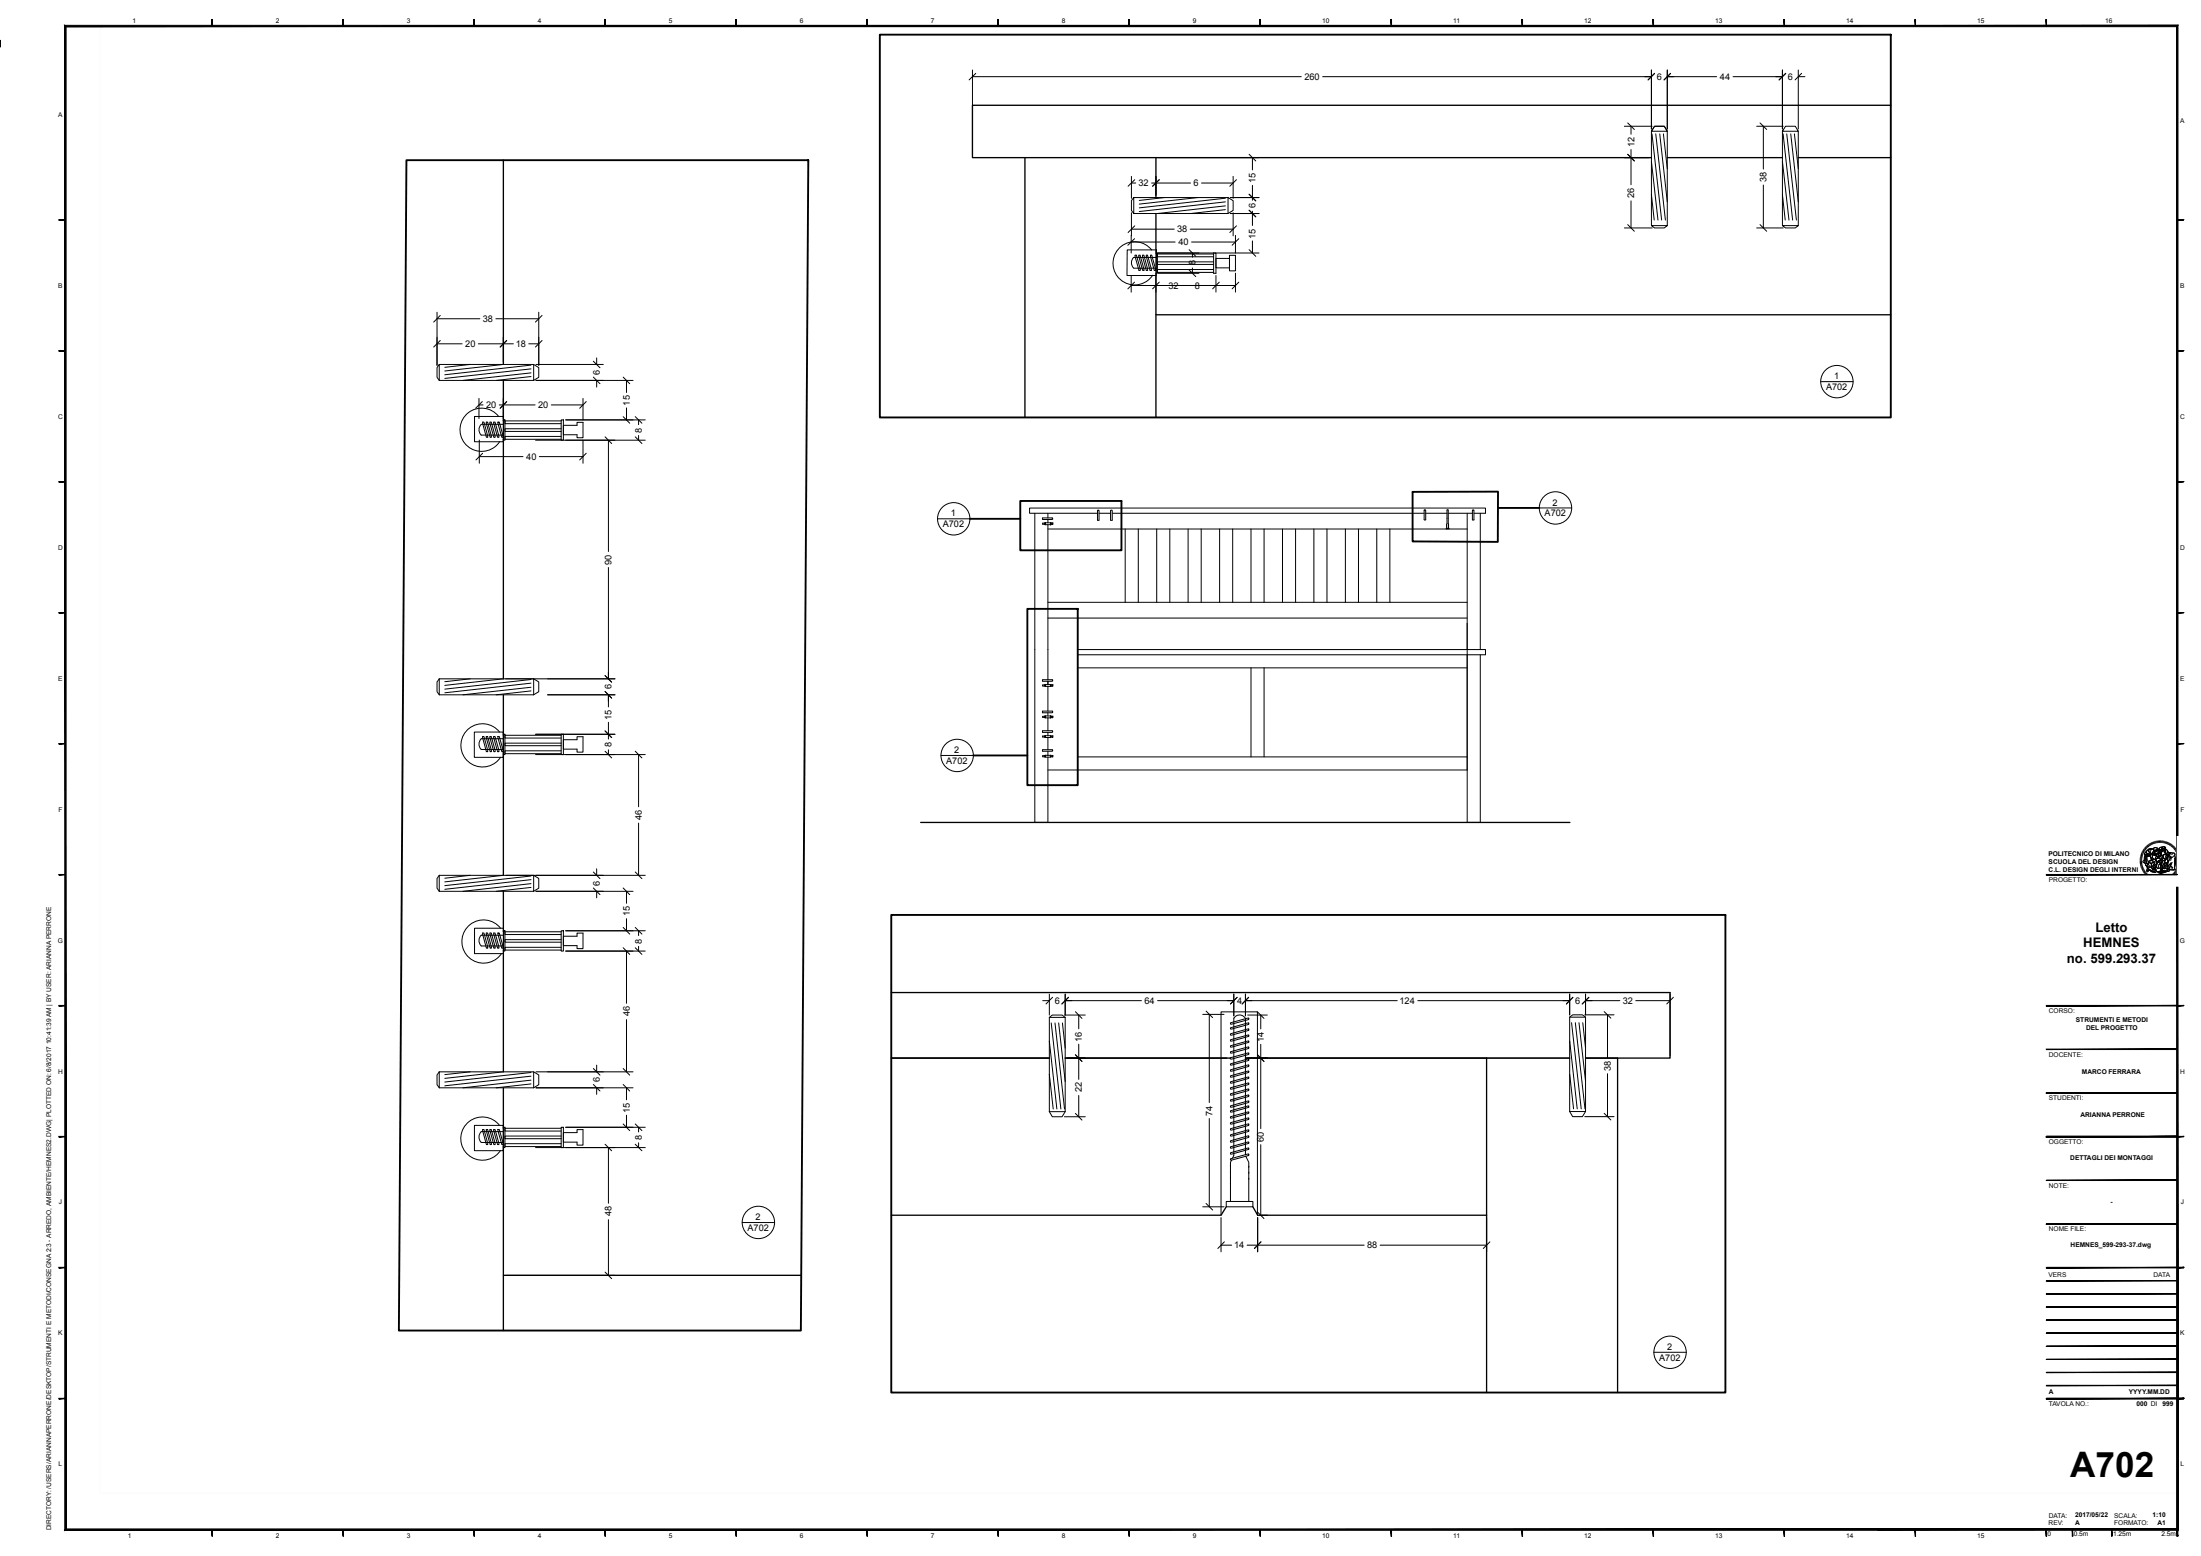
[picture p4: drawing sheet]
<svg xmlns="http://www.w3.org/2000/svg" width="840mm" height="594mm" viewBox="0 0 840 594" stroke-linecap="round" stroke-linejoin="round" font-family="sans-serif">
<g fill="none" stroke="#000" stroke-width=".38">
<path d="M371.1 26.7v32.6M371.1 29.3h125.5M372.4 28l-2.5 2.5M504.8 29.3h125.5M630.3 26.7v22.6M631.5 28l-2.5 2.5M636.3 26.7v22.6M636.3 29.3h18.9M637.6 28l-2.5 2.5M661.4 29.3h18.9M680.3 26.7v22.6M681.5 28l-2.5 2.5"/>
<path d="M686.3 26.7v22.6M686.3 29.3h2.5M687.6 28l-2.5 2.5M476.7 58.9l2.6 2.5M619.9 48.2h10.7M621.2 46.9l2.5 2.5M621.2 58.9l2.5 2.5M622.5 48.2v3M622.5 57.1v13.4M630.3 49.9l.1 .2M630.5 51.1l3.7 32.9M631.9 51.1l3.7 32.9"/>
<path d="M633.4 51.1l2.9 26M634.8 51.1l1.5 13.3M670.4 48.2h10.2M671.7 46.9l2.5 2.5M673 48.2v16.3M680.3 50.1h6l-1.1-1.9h-3.8l-1.1 1.9v36h6l-1.1 .9h-3.8l-1.1-.9M680.3 49.9l.1 .2M680.5 51.1l3.6 32.9M681.9 51.1l3.7 32.9M683.4 51.1l2.9 26M684.8 51.1l1.5 13.3M686.3 50.1v36"/>
<path d="M431.8 67.3v8.4M431.8 69.9h1.7M432.7 75.4l-.9 1.2v3.7l.9 1.2v-6.1h36l1.9 1.2v3.7l-1.9 1.2h-36M433.1 68.6l-2.6 2.5M439.5 69.9h14.9M441.2 67.3v7.3M442 60.2h38.5M442.4 68.6l-2.5 2.5M444.5 75.4l-9.7 1.1M457.2 75.4l-22.4 2.5M458.6 69.9h12M467.7 75.7l-32.9 3.7"/>
<path d="M467.7 77.1l-32.9 3.7M467.7 78.6l-26 2.9M468.7 75.4v6.1M468.7 75.5h.1M469.6 75.4h10.9M470.6 67.3v8.4M471.9 68.6l-2.6 2.5M476.7 74.1l2.6 2.6M478 60.2v4.7M478 70.8v5.6M619.9 60.2h9.5M622.5 76.7v10.3"/>
<path d="M630.3 74.3l1 9.7M630.3 61.7l2.5 22.3M673 70.6v16.4M680.3 74.3l1 9.7M680.3 61.7l2.5 22.3M430.2 95.4h11.2l-.1 9.8h-11.2zM431.7 89.9v6.7M431.7 92.4h16.8M431.8 81.2v8.8M431.8 87.5h16.3M433 91.1l-2.6 2.5M433.1 86.2l-2.6 2.6"/>
<path d="M433.2 97.4h.5l1.5 5.8h-.5zM434.6 97.4h.5l1.5 5.8h-.5zM436 97.4h.5l1.5 5.8h-.5zM437.5 97.4h.4l1.5 5.8h-.5zM439.1 97.4h.4l1.5 5.8h-.5zM439.5 95.4a8.3 8.3 0 0 0-12.2-.8 8.3 8.3 0 0 0 .5 12.3 8.3 8.3 0 0 0 12.1-1.8M441.2 96.6h.5v7.7h-.5zM441.2 98.3h-8.5a2.84 2.84 0 0 0 0 4.1h8.5M442 96.6h38.5M453.8 95.3l2.6 2.6M454.2 87.5h16.4M454.7 92.4h16.8"/>
<path d="M455.1 96.6v1.6M463.2 96.6h.9v7.7h-.9zM463.2 100h-21.5v.9h21.5M463.2 97h-21.5v1h21.5M467.7 80l-13.3 1.5M469.2 97.5h2.3v5.9h-2.3zM469.2 98.7h-5.1v3.6h5.1M469.6 81.5h10.9M470.6 81.2v8.8M471.5 89.9v6.7M471.9 86.2l-2.6 2.6M472.8 91.1l-2.6 2.5"/>
<path d="M476.7 80.2l2.6 2.6M476.7 95.3l2.6 2.6M478 80.6v5.5M478 92v4.6M619.9 87h10.7M621.2 85.7l2.5 2.6M630.3 86.1l1.1 .9h3.8l1.1-.9h-6v-36l1.1-1.9h3.8l1.1 1.9h-6l1.1-1.9h3.8l1.1 1.9v36M670.4 87h10.2M671.7 85.7l2.5 2.6M166.8 119.2v20.3M205.6 119.2v20.3M431.7 105.2v6.3"/>
<path d="M431.7 109h39.8M433 107.7l-2.6 2.6M441.2 105.2v6.3M442 104.3h15.6M442.4 107.7l-2.5 2.6M453.8 103.1l2.6 2.5M455.1 102.3v2M463.2 102.9h-21.5v1.1h21.5M464.1 105.2v6.3M465.3 107.7l-2.5 2.6M471.5 104.3v7.2M472.8 107.7l-2.6 2.6"/>
<path d="M166.8 131.3h9.6M166.8 121.7h16.3M167.6 139.1l-.8 1.2v3.7l.8 1.2M167.6 139.1h36.1l1.9 1.2v3.7l-1.9 1.2M167.6 139.1v6.1M168 130l-2.5 2.5M168 120.4l-2.5 2.6M179.5 139.1l-9.7 1.1M182.5 131.3h13.4M189.2 121.7h16.4M192.1 139.1l-22.3 2.5M192.1 128.7v9.6"/>
<path d="M193.4 130l-2.5 2.5M201.8 131.3h3.8M202.6 139.4l-32.8 3.7M203.7 139.1v6.1M204.6 139.1h25.7M206.9 130l-2.6 2.5M206.9 120.4l-2.6 2.6M226.4 137.9l2.6 2.5M227.7 136.6v2.5M167.6 145.2h36.1M181.1 159h11v9.6h-11zM182.8 152.1v7.7"/>
<path d="M182.8 154.6h1.6M184.1 153.3l-2.6 2.6M190.3 159a8.3 8.3 0 0 0-12.2-.9 8.3 8.3 0 0 0 .4 12.3 8.3 8.3 0 0 0 12.2-1.8M190.5 154.6h13.7M192.1 152.1v7.7M193.4 153.3l-2.5 2.6M202.6 140.8l-32.8 3.7M202.6 142.3l-25.9 2.9M202.6 143.7l-13.2 1.5M204.6 145.2h37M210.4 154.6h12.1M222.5 152.1v8.2"/>
<path d="M223.7 153.3l-2.5 2.6M226.4 144l2.6 2.5M227.7 145.2v2.6M237.8 159.1l2.5 2.5M237.8 144l2.5 2.5M239.1 145.2v4.6M239.1 155.7v4.6M242.4 159.1l2.6 2.5M694.9 145.7h12.3M182.9 168v8.8M182.9 174.3h16.7M184.2 161.1h.5l1.4 5.8h-.5z"/>
<path d="M184.2 173l-2.5 2.6M185.6 161.1h.5l1.4 5.8h-.4zM187 161.1h.5l1.5 5.8h-.5zM188.4 161.1h.5l1.5 5.8h-.5zM190 161.1h.5l1.5 5.8h-.5zM191.9 165.9l-.1 .2M192.1 160.3h.6v7.7h-.6zM192.1 162h-8.4a2.84 2.84 0 0 0 0 4.1h8.4M204.4 168h41.9M205.8 174.3h16.7M214.2 160.3h.8v7.7h-.8zM214.2 160.7h-21.5v1h21.5"/>
<path d="M214.2 163.7h-21.5v1h21.5M214.2 166.6h-21.5v1.1h21.5M215 162.4h5.2v-1.2h2.3v5.9h-2.3v-1.1h-5.2zM215.9 160.3h30.4M222.5 168v8.8M223.7 173l-2.5 2.6M230.9 166.8l2.5 2.5M232.2 168v42.5M242.4 166.8l2.6 2.5M243.7 160.3v1.8M243.7 166.3v1.7M357.8 198.1h12.4"/>
<path d="M394.9 195.9v118.1h5v-25M397.9 197.7h3.6l.2 .5-3.8 .1zM398.8 199.5l.1 .8zM399.9 195.9v1.8M399.9 198.3v1.3M401 199.5l.1 .2 .7-.1v.6l-.7-.1-.1 .2zM401 199.6l-3.1 .1 .1 .4M401.1 199.5v.8M401.5 197.7h.1M418.8 195.9h-25.9v-1.9h174v1.9h-4.4M418.8 194.9h.1M419 194.8l.4 .1v3.7h-.6z"/>
<path d="M419.4 195.9h4.4M423.8 194.9h.1M424 194.8l.5 .1-.2 3.7h-.5zM424.5 195.9h119M543.5 194.8h.1M543.6 194.6l.5 .2-.1 3.7-.5-.1zM544.1 195.9h8.1M552.2 194.7l-.1 7M552.3 194.7h.3M552.7 194.7v5.2l.3 2h-1.1v-.2h.9M552.7 195.9h9.2M559.9 195.9v118.1h5v-64"/>
<path d="M561.9 194.8h.1M562.1 194.7l.4 .1-.1 3.7-.5-.1zM564.9 195.9v52.1M587.5 193.9h12.3M232.2 216.6v42.5M397.9 200.1l3.1 .2M399.9 200.3v59.2M399.9 202h160M429.4 202v27.9M434.4 202v27.9M441.5 202v27.9M446.4 202v27.9"/>
<path d="M453.4 202v27.9M458.4 202v27.9M465.5 202v27.9M470.5 202v27.9M477.4 202v27.9M482.4 202v27.9M489.5 202v27.9M494.5 202v27.9M501.4 202v27.9M506.4 202v27.9M513.5 202v27.9M518.5 202v27.9"/>
<path d="M525.4 202v27.9M530.4 202v27.9M551.9 201.9v.1M552.1 200.3h.1M552.1 200.5h.1M552.1 200.7v.1M552.1 200.9v.1M552.8 200.3h.1M552.8 200.5v.1M552.8 200.8h.1M553 201.9v.1M399.9 235.9h160"/>
<path d="M399.9 229.9h160M167.6 259.1l-.8 1.2v3.8l.8 1.1M167.6 259.1h36.1l1.9 1.2v3.8l-1.9 1.1M167.6 259.1v6.1M179.5 259.1l-9.7 1.1M192.1 259.1l-22.3 2.5M193 259.1h41.7M202.6 259.4l-32.8 3.7M203.7 259.1v6.1M203.7 259.3h.1M230.9 257.9l2.5 2.5M397.8 259.6l3.7-.1 .2 .4-3.8 .2z"/>
<path d="M401.5 259.5h.1M411.3 248h155.6v2h-155.4M411.5 255h148.4M477.4 255v33.9M482.4 255v33.9M167.6 265.2h36.1M181 279.5h11.1v9.6h-11.1zM190.6 279.5a8.3 8.3 0 0 0-12.2-.9 8.3 8.3 0 0 0 .5 12.3 8.3 8.3 0 0 0 12.1-1.8M202.6 260.8l-32.8 3.7M202.6 262.4l-25.9 2.8M202.6 263.8l-13.2 1.4M209 265.2h25.7"/>
<path d="M230.9 279l2.5 2.6M230.9 264l2.5 2.5M232.2 265.2v4.7M232.2 275.7v6.4M397.9 279h3.6l.2 .5-3.8 .1zM397.9 271.5h3.6l.2 .5-3.8 .1zM398 261.5l-.1 .4 3.1 .1M398.8 273.3l.1 .8zM398.8 261.3l.1 .8zM398.9 273.9l2.1 .1M399.9 260.1v1.2M399.9 262v9.5"/>
<path d="M399.9 272.1v1.2M399.9 274v5M399.9 279.6v1.3M401 273.3l.1 .2 .7-.1v.6l-.7-.1-.1 .2zM401 273.3l-3.1 .2 .1 .3 .8 .1M401 261.3l.1 .2 .7-.1v.6l-.7-.1-.1 .2zM401 261.3l-3.1 .2M401.1 273.3v.8M401.1 261.3v.8M401.5 279h.1M401.5 271.5h.1M184.2 281.2h.5l1.4 5.8h-.5z"/>
<path d="M185.6 281.2h.5l1.4 5.8h-.4zM187 281.2h.5l1.5 5.8h-.5zM188.4 281.2h.5l1.5 5.8h-.5zM190 281.2h.5l1.5 5.8h-.5zM192.1 280.3h.6v7.8h-.6zM192.1 282h-8.4a2.84 2.84 0 0 0 0 4.1h8.4M204.4 288.1h41.9M204.4 280.3h30.3M214.2 280.3h.8v7.8h-.8zM214.2 280.7h-21.5v1h21.5M214.2 283.7h-21.5v1h21.5M214.2 286.6h-21.5v1.1h21.5"/>
<path d="M215 282.4h5.2v-1.2h2.3v5.9h-2.3v-1.1h-5.2zM230.9 286.8l2.5 2.5M232.2 286.2v1.9M242.4 286.8l2.6 2.5M243.7 288.1v19.9M359.1 288.4h12.4M397.9 286.2h3.6l.2 .5-3.8 .1zM398.8 288.5h-.8l-.1 .4 3.1 .1M398.8 280.8l.1 .8zM398.9 288.3l-.1 .8 .1-.7h2.1M398.9 281.5h2.1M398.9 288.3v.1"/>
<path d="M399.9 281.5v4.7M399.9 286.8v1.6M399.9 293.9h160M401 288.3l.1 .2 .7-.1v.6l-.7-.1-.1 .2zM401 280.8l.1 .2 .7-.1v.6l-.7-.1-.1 .2zM401 280.9l-3.1 .1 .1 .3 .8 .1M401.5 286.2h.1M411.5 288.9h148.4M243.7 314.2v20M394.9 314h5M167.6 334.2l-.8 1.1v3.8l.8 1.2M167.6 334.2h36.1l1.9 1.1v3.8l-1.9 1.2"/>
<path d="M167.6 334.2v6.1M179.5 334.2l-9.7 1.1M192.1 334.2l-22.3 2.5M193 334.2h53.3M202.6 334.4l-32.8 3.7M202.6 335.8l-32.8 3.7M202.6 337.3l-25.9 3M202.6 338.8l-13.2 1.5M203.7 334.2v6.1M203.7 334.3h.1M226.4 339l2.6 2.5M226.4 332.9l2.6 2.5"/>
<path d="M227.7 331.7v2.5M237.8 339l2.5 2.5M242.4 332.9l2.6 2.5M816.7 327.9h.7M816.7 328.2l.7 .1M816.7 328.6h.7M816.8 327.5l.7 .1M816.9 327.2l.6 .1M816.9 326.8l.7 .2M817 326.5l.7 .2M817.1 326.2l.7 .2M817.2 325.8l.7 .3"/>
<path d="M817.4 325.5l.6 .2M817.4 328.9l-.7 .1M817.4 329.2l-.7 .1M817.5 329.6l-.7 .1M817.5 329.9l-.6 .1M817.5 325.1l.6 .3M817.6 330.2l-.7 .1M817.7 330.5l-.7 .2M817.7 324.8l.6 .4M817.8 330.8l-.7 .3M817.9 331.2l-.7 .2M817.9 324.5l.6 .4"/>
<path d="M818 331.4l-.6 .3M818.1 324.3l.5 .3M818.1 331.7l-.6 .3M818.3 332l-.6 .3M818.3 324l.6 .4M818.4 332.3l-.5 .4M818.6 323.7l.5 .4M818.6 326.2l.7 .1a.8 .8 0 0 0 1.2-.1v.6a1.33 1.33 0 0 1-1.9-.6zM818.6 326.2l.1 .5M818.6 332.6l-.6 .4M818.8 323.4l.5 .5M818.8 326.7l-.7 2.5 .3 .3"/>
<path d="M818.8 332.8l-.5 .4M818.9 325.2l.3-.2a.81 .81 0 0 0 1 1.1l.3 .1-.6 .3-.4-.2a.68 .68 0 0 1-1-.5zM819 326.8h.5l-.3 2.8-.8-.2zM819 326.8l-.6 2.6 .8 .2M819 323.2l.5 .4M819 333.1l-.5 .4M819.2 325l-.5 .5a.45 .45 0 0 0-.3 .6 .45 .45 0 0 0 .5 .3l.4-.1a.8 .8 0 0 0 1.2-.1M819.2 333.4l-.5 .4M819.3 330.3l.6 .7 1.2-.1M819.3 322.9l.4 .5M819.4 324.7l.6-.5 1.3-.2a.8 .8 0 0 0-1.1 .3 .8 .8 0 0 0 .2 1.1l.1 .7a.92 .92 0 0 1-1.1-.3 .92 .92 0 0 1 0-1.1zM819.4 330.7a3.6 3.6 0 0 0 2.7 2.1h.1"/>
<path d="M819.4 326.9l1.2-.1 .5 .8 .1 .8-.7 .3a.54 .54 0 0 0-.5 .2 .54 .54 0 0 0 0 .6l-.2 .3-.6-.6zM819.4 330.7l.7 .3 1-.1 .3 1 .3-.2 .2 .3-.1-.5 .3 .4-.2-.5 .5 .2a.94 .94 0 0 1-.5-1.4l.3 .1a1.58 1.58 0 0 1-.1 2.3l-.6-.1a2.56 2.56 0 0 1-2.1-1.8zM819.4 333.6l-.4 .5M819.5 326.8l-.2 2.8M819.6 331.4l2.1 1.2 .8-.1 .2-.5a.64 .64 0 0 1 .1 .9 .64 .64 0 0 1-.9 0l-1.1-.4a.51 .51 0 0 0-.5-.4 .51 .51 0 0 0-.6 .4l-.2 .3-.2-.5zM819.6 331.4l-.3 .9 .2 .5 .3-.2-.1-.3a1.08 1.08 0 0 1 1.5 .5h.2a1.15 1.15 0 0 0 1.6-.1l-.3-.7M819.6 322.7l.4 .5M819.7 333.8l-.5 .5M819.8 329.8l-.9-.1v.8a.9 .9 0 0 1 1.6 .1M819.8 322.4l.5 .6M820 334l-.5 .5M820 328.8l1.2-.4 .4 .1 .2-.4 .9 .1a1.07 1.07 0 0 1 .5 1.4 1.07 1.07 0 0 1-1.3 .6l.4-.6a.56 .56 0 0 0-.5-.4 .56 .56 0 0 0-.5 .3l-.2 .4-.7-.7-.4 .1z"/>
<path d="M820 329.5l.4-.3a.95 .95 0 0 1 .8 .8 .95 .95 0 0 1-.5 1l-1.3-.3-.1-.4 .6-.2zM820.1 322.3l.4 .5M820.2 324.4a.91 .91 0 0 1 1.1-.4 .91 .91 0 0 1 .6 1.1l-.2 .1a2.02 2.02 0 0 0 .5 2.8l-.6 .1v.4l-.4-.1-.6-1.6v-1.4l-.6-.5zM820.2 334.2l-.4 .6M820.3 329.1l.8 .8M820.4 329.2l-.5 .5v.4M820.4 322.1l.4 .5M820.5 334.4l-.4 .6M820.6 326.8l-1.6-.1a.85 .85 0 0 0-.7 1.3l-.5 .9 .2 .3M820.8 327.1l.2 1.4M820.8 321.9l.3 .6M820.8 334.6l-.4 .5"/>
<path d="M821 324.4a2.94 2.94 0 0 0-.1 2.9l.4 1.3 .9-.6a2.22 2.22 0 0 1-.2-3.3 1.42 1.42 0 0 0-1.8-.6 1.42 1.42 0 0 0-.8 1.7l1.1 .4M821 334.8l-.3 .5M821.1 321.7l.3 .6M821.2 328.4l-.7 .3a.4 .4 0 0 0-.5 .2 .4 .4 0 0 0 .1 .5M821.3 324a.8 .8 0 0 0-1.1 .3 .8 .8 0 0 0 .2 1.1h.1M821.3 334.9l-.3 .6M821.4 321.6l.2 .6M821.5 329.2l.7 .2v.4a.91 .91 0 0 0-.7 .9 .91 .91 0 0 0 .8 .8l-.4-.1 .2 .5-.3-.4 .1 .5-.2-.3-.3 .2 .1-.3a1.85 1.85 0 0 1 0-2.4zM821.5 329.2l.7 .2v.4a.91 .91 0 0 0-.6 .8 .91 .91 0 0 0 .6 .8l.2 .2-.5-.2 .2 .5-.3-.4 .1 .5-.2-.3-.3 .2 .1-.3a1.85 1.85 0 0 1 0-2.4zM821.5 325.9a.57 .57 0 0 1 1 0l-.3 .1 .1 .5-.5-.1zM821.5 325.4l1-.4-.1 .6-1.2 .5zM821.5 325.9l.3 .5 .5 .1"/>
<path d="M821.6 335l-.2 .6M821.6 324.1a1.11 1.11 0 0 1 1.1-.5 1.11 1.11 0 0 1 1 .8l-.6-.2-.5 .4-.7-.1M821.7 321.4l.2 .7M821.8 323.8l1.2-.1a.45 .45 0 0 1 .6 .1 .45 .45 0 0 1-.1 .6l-.4-.1a.67 .67 0 0 1-.8 .3 .67 .67 0 0 1-.5-.8zM821.9 335.1l-.3 .7M821.9 324.4l.7 .2 .5-.4 .4 .2-.7 .8-.9-.1zM822.1 321.3l.1 .7M822.2 328a1.13 1.13 0 0 1 .9 .8 1.13 1.13 0 0 1-.3 1.2M822.2 335.3l-.2 .6M822.2 325.9h.9l-.3 .6a.41 .41 0 0 1-.5 0 .41 .41 0 0 1-.1-.6zM822.2 330.3l.4 1a.79 .79 0 0 1 0 1 .79 .79 0 0 1-.9 .3M822.3 325.6l.2 .3"/>
<path d="M822.4 325.4l-1.2 .7M822.4 328.9l-.8 .2M822.4 321.2l.2 .7M822.5 325l-.4 .5M822.5 328.6l.8 .5M822.5 335.3l-.2 .7M822.7 325.9h.4l-.3 .6a.41 .41 0 0 1-.5 0 .41 .41 0 0 1-.1-.6l.5 .1h-.2M822.7 329a.7 .7 0 0 1 .1 1 .7 .7 0 0 1-.9 .2M822.7 328.2a.94 .94 0 0 1 .8-.7 .94 .94 0 0 1 .9 .4l.2 .5-1.4 .5 .5 .3 .4-.2a.71 .71 0 0 0 .2-1.2l-1-.2-.7 .6 .4-1.4 1.2 .3 .7-.4-.1-.4 .7 .2v2.1l-.8 .7-.1 .5-.4 .1 .5 .2 .1 .4a1.03 1.03 0 0 1-.6 .9 1.03 1.03 0 0 1-1.1-.2l-.4-.3 .6-1.7M822.7 330.9l.9 .6M822.7 321.1l.2 .7M822.8 327.9l.6-.4 .5 .1 .8 .8-1.6 .6z"/>
<path d="M822.8 335.4l-.1 .7M822.9 324.9l.1 .1M823 326.8l-.3 .5-.1 .8M823 324.5l.2 .2M823.1 330.2v1M823.1 321.1l.1 .7M823.1 324.6v.1M823.2 328.9l1-.5a.55 .55 0 0 1-.3 .7 .55 .55 0 0 1-.7-.2zM823.2 335.5l-.2 .6M823.2 329.7l-.7 1.4M823.3 329v.1M823.4 324.8l.9-.2 .1 .3-.5 .2z"/>
<path d="M823.4 321l.1 .7M823.5 325.6a.83 .83 0 0 1 1.1 .1 .83 .83 0 0 1 .1 1.1l-.1-.1a.83 .83 0 0 0-.8-1.2v.7a.47 .47 0 0 1 .1 .7 .47 .47 0 0 1-.7 0 .47 .47 0 0 1 .1-.7zM823.5 324.4l-.7 .8-.4-.2-.5 .1M823.5 335.6l-.1 .6M823.6 332.8l1.9-.5 1.2 .2-2 .6zM823.6 332.8l1.1 .3v.3l-1.1-.3zM823.7 325.6a.73 .73 0 0 1 .9 .6 .73 .73 0 0 1-.7 .8zM823.8 321v.7M823.8 335.6v.6M823.8 324.6a.38 .38 0 0 1 .6-.3 .38 .38 0 0 1 .1 .6M823.9 329.9l-.3 1.6 1-.2M823.9 329v.1"/>
<path d="M823.9 324.3a.46 .46 0 0 1 .6 0 .46 .46 0 0 1 .2 .5l-.9-.2zM824 328.7v.1M824 329h.1M824.1 325.8h.1M824.1 325.7l-.2 .2M824.1 321l.1 .6M824.1 335.6v.7M824.2 324.7l-.8 .1 .7 .3 .3-.2-.1-.3v.2M824.3 327.1v.7M824.4 328.5l-.4 .6-.7-.1M824.4 325.6l.1 .4M824.4 335.6v.7"/>
<path d="M824.5 325.8a.44 .44 0 0 0-.7-.3 .44 .44 0 0 0 0 .8l.1 .5a.47 .47 0 0 1-.7 .2 .47 .47 0 0 1 .1-.8v-.3a.78 .78 0 0 1 1.2-.3 .78 .78 0 0 1 .1 1.2l-.1-.3M824.5 321v.6M824.6 326.1l-.2 .1M824.6 325.9l-.1 .6-.6-.1M824.6 326.7l-.7 .3M824.7 333.1l2-.6v.3l-2 .6zM824.7 333.1v.3M824.7 324.8l.2-.1 .1 .4-.3 .8M824.7 329.3l.5-.1-.5 1.3v-.4l-.5-.2 .4-.1zM824.7 329.9v.5l.2-.2M824.8 335.6v.7M824.8 326.3l.2-1.2-.4-.6a.58 .58 0 0 1-.5-.8 .58 .58 0 0 1 .8-.3h.3l-.1 1.6 .2-.6a.39 .39 0 0 0 .3 .4 .39 .39 0 0 0 .5-.2v.6a.65 .65 0 0 1 .3 .8 .65 .65 0 0 1-.7 .4l-.2 .1"/>
<path d="M824.8 324.3l.1 .5M824.9 321l-.1 .7M824.9 329.7l-.1 .2-.1-.2M824.9 327.3l-.1 1.4M824.9 326.6l.5 .2M825 331.4l.2-.1 .1 1.1-.3-.6-.3 .7zM825.1 328.5l-.4 .5v.3M825.1 335.6l.1 .6M825.2 329.2l-.5 .1-.1 .5-.4 .1 .5 .2M825.2 327.4l-.5 .9M825.2 323.4l-.8 .1-.3 .7M825.2 321v.7"/>
<path d="M825.3 323.3a.83 .83 0 0 1 1.1 .2 .83 .83 0 0 1 0 1.1l-.3 .8 .2-1.4a.5 .5 0 0 0-.7-.3 .5 .5 0 0 0-.3 .6l-.2 .7-.1-.8zM825.3 324.4a.39 .39 0 0 0 .3 .4 .39 .39 0 0 0 .5-.2M825.3 323.3a.83 .83 0 0 1 1.1 .2 .83 .83 0 0 1 0 1.1l-.3 .8 .2-1.4a.5 .5 0 0 0-.7-.3 .5 .5 0 0 0-.3 .6l-.2 .7-.1-.9zM825.4 335.5l.1 .7M825.5 326.5a1.44 1.44 0 0 1 2 .2l-.2 .7a1 1 0 0 1-1.4 .5 1 1 0 0 1-.4-1.4zM825.5 323.9l.6-.2 .2 .5-.2 .4a.46 .46 0 0 1-.8 0 .46 .46 0 0 1 .2-.7zM825.5 328.5l.8-.1-1.5 3.6-.1-1.1zM825.5 324.2h.2M825.5 328.5l-.9 2.6 .2 .9 .4-.7 .2 1.4-.4-.9-.3 1.1 .1-.9M825.6 324.6l.1 .1M825.6 327.5l-.3 .5 .2 .5 .8-.1 .6-.6M825.6 321l-.1 .7"/>
<path d="M825.6 324.2v.1M825.7 324.5h.1M825.8 335.5l.1 .6M825.9 321.1l-.1 .7M826 324.3l.2 .1M826 329.5l.8-.1-.5 1.5 .1 .6-.6 .1zM826 324.4h.1M826.1 335.4l.1 .7M826.2 325.1l.4 .7M826.3 321.2l-.2 .6M826.3 327.6v.1M826.3 326l1.1-.5h.8l-.7 1z"/>
<path d="M826.3 328.4l-1.1 2.2v.8M826.4 335.3l.2 .7M826.4 324.2l1.3 1.3-1.3 .2-.2-.3zM826.4 327.6h-.3M826.5 324.2l.9 1M826.5 327.9h-.1M826.6 321.3l-.2 .6M826.7 332.5v.3l-2 .6-1.1-.3v-.3M826.7 335.2l.2 .7M826.8 329.4l-.5 1.2 .1 .9-.3 .1a.67 .67 0 0 1-.1-1.2v-.9M826.9 327.6l.4-.1-.1 1.8-1.2 .2zM827 321.4l-.3 .7"/>
<path d="M827 335.1l.2 .6M827 327.3l-.1 .3M827 326.3l.5 .4M827.1 325.1l.5 .4M827.2 329.3l-1.2 .2M827.2 330.7l.2 .5M827.3 321.5l-.3 .7M827.3 335l.3 .6M827.3 327.5v1.2a3.8 3.8 0 0 0-.3 3.3h.1M827.5 330.5l1.1-1-.8 2.6a.37 .37 0 0 1-.3 .5 .37 .37 0 0 1-.4-.5zM827.5 326.5a1.29 1.29 0 0 1 1.9-.9 .54 .54 0 0 1 .6 .4 .54 .54 0 0 1-.2 .7 1.25 1.25 0 0 1-1.1 .7 1.25 1.25 0 0 1-1.2-.7M827.5 326.7a1.53 1.53 0 0 1-1.4 1.2 .8 .8 0 0 1-.6-1.1 .8 .8 0 0 1 1.2-.3l-.2 .6a.48 .48 0 0 0 .6-.2 .48 .48 0 0 0-.2-.6 .89 .89 0 0 0-1-.1 .89 .89 0 0 0-.4 .8"/>
<path d="M827.6 328.3v.5M827.6 334.8l.3 .6M827.6 321.7l-.3 .6M827.9 334.7l.3 .6M828 321.8l-.4 .6M828 327.4l-.9 .1M828.1 331.7l.5 .3M828.2 334.5l.3 .5M828.3 325.8l.2-.3 .9 .1a.51 .51 0 0 1 .6 .3 .51 .51 0 0 1-.1 .6l.4 2.9a2.52 2.52 0 0 0-.1 2.6h-2.5l.9-2.5-1.5 1.4v-.4a4.4 4.4 0 0 1 1.6-3.1l.2-.1a.87 .87 0 0 1-.8-.5 .87 .87 0 0 1 .2-1zM828.3 325.5l-1.1 .1-.9 .5M828.3 322l-.4 .6M828.4 330.4l.9 .9"/>
<path d="M828.4 334.3l.4 .6M828.5 327.4l-1 1.8-.4 1.7 1.5-1.4 .5-.1M828.5 325.6a.91 .91 0 0 0-.5 1 .91 .91 0 0 0 .9 .7M828.5 322.2l-.3 .6M828.6 329.5l-.8 2.6a.37 .37 0 0 1-.3 .5 .37 .37 0 0 1-.4-.5l.4-1.6M828.7 334.1l.4 .6M828.7 327.4l-.3 1.1M828.8 330.9l.1 .6 .6 .6M828.8 322.4l-.3 .5M828.9 333.9l.5 .5M829.1 326l-.3 .3M829.1 322.6l-.4 .6"/>
<path d="M829.2 333.7l.4 .5M829.4 322.9l-.4 .5M829.4 333.5l.5 .4M829.6 333.2l.5 .5M829.7 323.1l-.5 .5M829.8 333l.6 .4M829.9 327.6v3.3M829.9 326.5l.4 2-.4 2.4 .3 1.1h-2.4M829.9 323.3l-.5 .5M830 332.7l.6 .4M830.2 323.6l-.6 .4M830.2 332.5l.6 .3"/>
<path d="M830.4 323.9l-.5 .4M830.4 332.2l.6 .3M830.5 331.9l.6 .3M830.6 324.2l-.5 .3M830.7 331.6l.6 .3M830.8 324.5l-.6 .3M830.8 331.3l.7 .3M831 331l.6 .2M831 324.8l-.6 .3M831 330.7l.7 .2M831.1 330.4l.7 .2M831.2 325.1l-.6 .3"/>
<path d="M831.2 330.1l.7 .1M831.3 329.8h.6M831.3 329.4l.7 .1M831.3 328.8l.7 .1M831.3 325.4l-.6 .3M831.3 329.1h.7M831.5 325.7l-.7 .3M831.6 326.1l-.6 .2M831.7 326.4l-.7 .2M831.8 326.7l-.7 .2M831.9 327.1l-.7 .1M831.9 327.4l-.6 .2"/>
<path d="M832 327.8l-.7 .1M832 328.5h-.7M832 328.1l-.7 .1M167.6 340.3h36.1M181.1 354.4h11.1v9.6h-11.1zM184.2 356.2h.5l1.4 5.8h-.5zM185.6 356.2h.5l1.4 5.8h-.4zM187 356.2h.5l1.5 5.8h-.5zM188.4 356.2h.5l1.5 5.8h-.5zM190 356.2h.5l1.5 5.8h-.5zM191 354.3a8.3 8.3 0 0 0-12.2-.8 8.3 8.3 0 0 0 .5 12.3 8.3 8.3 0 0 0 12.1-1.8M192.1 355.3h.6v7.8h-.6z"/>
<path d="M192.1 357h-8.4a2.84 2.84 0 0 0 0 4.1h8.4M204.6 340.3h37M214.2 355.3h.8v7.8h-.8zM214.2 355.7h-21.5v1.1h21.5M214.2 358.7h-21.5v1h21.5M215 357.4h5.2v-1.2h2.3v5.9h-2.3v-1.1h-5.2zM215.9 355.3h30.4M227.7 340.3v2.5M237.8 354.1l2.5 2.5M239.1 340.3v4.5M239.1 350.7v4.6M242.4 354.1l2.6 2.5"/>
<path d="M243.7 355.3v1.8M214.2 361.6h-21.5v1.1h21.5M215.9 363.1h30.4M237.8 361.8l2.5 2.5M239.1 363.1v19.9M242.4 361.8l2.6 2.5M243.7 361.3v1.8M400.5 379.5v8M406.5 379.5v8M470.9 379.5v8.3M475.3 379.5v8.3M599.1 379.5v8"/>
<path d="M605.1 379.5v8M637.4 379.5v23.5M239.1 389.2v20M397.9 382h2.6M400.5 388.4l1.1-.9h3.7l1.2 .9M400.5 397.4l2.9 26M400.5 388.4h6M400.5 388.4v36M401.2 390.5l3.7 32.9M401.7 380.7l-2.5 2.6M402.6 390.5l3.7 32.9M404 390.5l2.5 22.4"/>
<path d="M405.5 390.5l1 9.7M406.2 387.5h8M406.5 388.4v36l-1.2 1.9h-3.7l-1.1-1.9M406.5 382h29.1M407.8 380.7l-2.5 2.6M410.4 386.2l2.5 2.6M411.7 387.5v5.2M411.7 398.6v13.5M441.8 382h29.1M459 387.2h8.1M460.3 386l2.5 2.5M461.5 387.2v33.7"/>
<path d="M469.6 399.2l7-1.8v.5l-6.5 1.8h-.5zM469.6 396.9l7-1.7v.4l-6.5 1.8h-.5zM469.6 394.7l7-1.9v.5l-6.5 1.9h-.5zM469.6 392.4l7-1.9v.6l-6.5 1.7h-.5zM469.6 390.5l7-1.8v.5l-6.5 1.8h-.5zM470.9 388.7v52.4l-.5 1.1M470.9 388.7a2.5 2.5 0 0 1 4.3 0M472.1 380.7l-2.5 2.6M475.3 388.7v52.1M475.3 382h57.9M476.2 387.5h7.5M476.5 380.7l-2.5 2.6"/>
<path d="M479.9 386.3l2.5 2.5M481.2 387.5v5.3M481.2 398.7v32.1M541.1 382h58M599.1 388.3l1.1-.9h3.7l1.2 .9M599.1 397.4l2.8 25.9M599.1 388.3h6M599.1 388.3v36M599.8 390.4l3.7 32.9M600.3 380.7l-2.5 2.6M601.2 390.4l3.7 32.9M602.6 390.4l2.5 22.4"/>
<path d="M604.1 390.4l1 9.7M604.8 387.4h11.2M605.1 388.3v36l-1.2 2h-3.7l-1.1-2M605.1 382h13.1M606.4 380.7l-2.6 2.6M612.2 386.2l2.6 2.5M613.5 387.4v16.4M624.3 382h13.1M638.6 380.7l-2.5 2.6M167.6 409.2l-.8 1.2v3.7l.8 1.2M167.6 409.2h36.1l1.9 1.2v3.7l-1.9 1.2M167.6 409.2v6.1"/>
<path d="M167.6 415.3h36.1M179.5 409.2l-9.7 1M192.1 409.2l-22.3 2.5M202.6 409.4l-32.8 3.7M202.6 410.8l-32.8 3.7M202.6 412.3l-25.9 3M202.6 413.8l-13.2 1.5M203.7 409.2v6.1M204.6 415.3h37M204.6 409.2h37M226.4 414l2.6 2.5M226.4 407.9l2.6 2.5"/>
<path d="M227.7 406.6v2.6M227.7 415.3v2.5M237.8 414l2.5 2.5M237.8 407.9l2.5 2.5M239.1 415.3v4.5M400.5 410.1l1.5 13.3M407.4 403.9h6.8M410.4 402.7l2.5 2.5M411.7 418.2v8.1M469.6 419.9l7-1.8v.5l-6.5 1.7h-.5zM469.6 417.6l7-1.8v.5l-6.5 1.8h-.5zM469.6 415.3l7-1.8v.5l-6.5 1.8h-.5z"/>
<path d="M469.6 413l7-1.8v.5l-6.5 1.8h-.5zM469.6 410.7l7-1.8v.5l-6.5 1.8h-.5zM469.6 408.4l7-1.8v.5l-6.5 1.8h-.5zM469.6 406.1l7-1.8v.5l-6.5 1.8h-.5zM469.6 403.8l7-1.8v.5l-6.5 1.8h-.5zM469.6 401.5l7-1.8v.5l-6.5 1.8h-.5zM476.2 403.9h7.5M479.9 402.7l2.5 2.5M567.4 403.9h31.7M599.1 410.1l1.4 13.2M613.5 409.9v16.4M181.1 429.6h11v9.7h-11z"/>
<path d="M184.2 431.2h.5l1.4 5.7h-.5zM185.6 431.2h.5l1.4 5.7h-.4zM187 431.2h.5l1.5 5.7h-.5zM188.4 431.2h.5l1.5 5.7h-.5zM190 431.2h.5l1.5 5.7h-.5zM190.6 429.6a8.3 8.3 0 0 0-12.3-.9 8.3 8.3 0 0 0 .5 12.3 8.3 8.3 0 0 0 12.2-1.8M192.1 430.3h.6v7.8h-.6zM192.1 432h-8.4a2.84 2.84 0 0 0 0 4.1h8.4M204.4 438.1h41.9M214.2 430.3h.8v7.8h-.8zM214.2 430.7h-21.5v1.1h21.5M214.2 433.7h-21.5v1h21.5"/>
<path d="M214.2 436.6h-21.5v1.1h21.5M215 432.4h5.2v-1.2h2.3v6h-2.3v-1.2h-5.2zM215.9 430.3h30.4M230.9 436.8l2.5 2.5M232.2 438.1v21.2M237.8 429.1l2.5 2.5M239.1 425.7v4.6M242.4 429.1l2.6 2.5M242.4 436.8l2.6 2.5M243.7 430.3v1.8M243.7 436.3v1.8M400.5 424.4h6"/>
<path d="M406.2 426.3h8M410.4 425l2.5 2.6M461.5 427v33.7M469.6 437.8l7-1.8v.5l-6.5 1.8h-.5zM469.6 435.5l7-1.8v.5l-6.5 1.8h-.5zM469.6 433.2l7-1.8v.5l-6.5 1.8h-.5zM469.6 430.9l7-1.8v.5l-6.5 1.8h-.5zM469.6 428.6l7-1.8v.5l-6.5 1.8h-.5zM469.6 426.3l7-1.8v.5l-6.5 1.8h-.5zM469.6 424l7-1.7v.4l-6.5 1.8h-.5zM469.6 422.2l7-1.9v.6l-6.5 1.8h-.5zM481.2 437v26.9"/>
<path d="M599.1 424.3h6M604.8 426.3h11.2M612.2 425l2.6 2.5M460.3 459.4l2.5 2.5M469.6 442.4l7-1.8v.5l-6.5 1.8h-.5zM469.6 440.1l7-1.8v.5l-6.5 1.8h-.5zM469.6 444.6v.6M469.6 447v.4M469.6 449.3v.5M469.6 451.5v.6M470 442.9l-.4 .8v15M475.4 441.4l1.2 2.3v15h1.6v2h-10.2v-2h8.6"/>
<path d="M476.6 445.2v.5M476.6 447.4v.6M476.6 449.8v.4M232.2 465.6v21.3M283.3 466.7h12.3M459 460.7h8.1M466 463.9v-77.6h13.9v77.6M466 475.3h4.1M466 464.8v13.1M467.3 474.1l-2.5 2.5M476 475.3h44.6M479.9 462.7l2.5 2.5"/>
<path d="M480 464.8v13.1M480.9 463.9h2.8M481.2 474.1l-2.5 2.5M526.7 475.3h40.7M567.4 464.8v13.1M568.6 474.1l-2.5 2.5M193 486.9h41.7M230.9 485.6l2.5 2.5M631.2 516.2h12.4"/>
<circle cx="701" cy="145.7" r="6.2"/>
<circle cx="364" cy="198.1" r="6.2"/>
<circle cx="593.6" cy="193.9" r="6.2"/>
<circle cx="365.3" cy="288.4" r="6.2"/>
<circle cx="289.4" cy="466.7" r="6.2"/>
<circle cx="637.4" cy="516.2" r="6.2"/>
</g>
<path d="M335.8 13.2h385.8v146.2h-385.8zM155.1 61.2h153.4l-2.9 446.7h-153.4zM370.2 198.1h19.2M389.4 191.2h38.6v18.9h-38.6zM539.1 187.8l32.6-.1-.1 19.2-32.5-.2zM571.7 193.9h15.8M392.1 232.4h19.2v67.3h-19.2zM371.5 288.4h20.6M340.1 349.3h318.4v182.3h-318.4z" fill="none" stroke="#000" stroke-width=".72"/>
<g fill="none" stroke="#000" stroke-width=".51">
<path d="M721.6 40.2h-350.5v20h259.2M192.1 61.2v77.9M391.2 60.2v99.2M441.2 60.2v15.2M636.3 60.2h44M686.3 60.2h35.3M441.2 81.5v15.1M441.2 104.3v55.1M441.2 120.2h280.4M192.1 145.2v15.5M192.1 167.7v91.4M192.1 265.2v15.5"/>
<path d="M192.1 287.7v46.5M351.4 314h247.7M192.1 340.3v15.4M192.1 362.7v46.5M340.1 378.9h297.3v25h-32.3h12.2v127.7M192.1 415.3v15.4M340.1 403.9h60.4M468.2 403.9h-61.7h63M475.3 403.9h123.8M567.4 403.9v127.7M192.1 437.7v70.2M468 460.7l-2 3.2h-125.9"/>
<path d="M478.2 460.7l1.8 3.2h87.4M192.1 486.9h113.5"/>
</g>
<path d="M38.2 9.9h792.8v560.2h-792.8z" fill="none" stroke="#fbfbfb" stroke-width=".38"/>
<g fill="#000" stroke="#000" stroke-width=".38">
<path d="M0 15.4l.1 2.5zM0 15.4l.1 2.5z"/>
<path d="M24.7 9.7l.5 574v-573.5zM24.7 9.7l.5 574-.5 .5z"/>
<path d="M80.9 7.4l.2 2.5zM80.9 7.4l.2 2.5z"/>
<path d="M130.9 7.4l.2 2.5zM130.9 7.4l.2 2.5z"/>
<path d="M180.9 7.4l.2 2.5zM180.9 7.4l.2 2.5z"/>
<path d="M230.9 7.4l.2 2.5zM230.9 7.4l.2 2.5z"/>
<path d="M280.9 7.4l.2 2.5zM280.9 7.4l.2 2.5z"/>
<path d="M330.9 7.4l.1 2.5zM330.9 7.4l.1 2.5z"/>
<path d="M380.9 7.4l.1 2.5zM380.9 7.4l.1 2.5z"/>
<path d="M430.9 7.4l.1 2.5zM430.9 7.4l.1 2.5z"/>
<path d="M480.9 7.4l.1 2.5zM480.9 7.4l.1 2.5z"/>
<path d="M530.9 7.4l.2 2.5v-2.5zM530.9 7.4l.2 2.5h-.2z"/>
<path d="M580.9 7.4l.2 2.5v-2.5zM580.9 7.4l.2 2.5h-.2z"/>
<path d="M630.9 7.4l.2 2.5v-2.5zM630.9 7.4l.2 2.5h-.2z"/>
<path d="M680.8 7.4l.3 2.5v-2.5zM680.8 7.4l.3 2.5h-.3z"/>
<path d="M730.9 7.4l.2 2.5zM730.9 7.4l.2 2.5z"/>
<path d="M780.9 7.4l.1 2.5zM780.9 7.4l.1 2.5z"/>
<path d="M25.2 10.2h805.5l.5-.5zM24.7 9.7h806.5l-806 .5z"/>
<path d="M22.5 84l2.5-.2zM22.5 83.8h2.5z"/>
<path d="M831 84l2.5-.2zM831 83.8h2.5z"/>
<path d="M22.5 134l2.5-.2zM22.5 133.8h2.5z"/>
<path d="M831 134l2.5-.2zM831 133.8h2.5z"/>
<path d="M22.5 184l2.5-.2zM22.5 183.8h2.5z"/>
<path d="M831 184l2.5-.2zM831 183.8h2.5z"/>
<path d="M22.5 234l2.5-.2zM22.5 233.8h2.5z"/>
<path d="M831 234l2.5-.2zM831 233.8h2.5z"/>
<path d="M22.5 284l2.5-.2zM22.5 283.8h2.5z"/>
<path d="M831 284l2.5-.2zM831 283.8h2.5z"/>
<path d="M22.5 334l2.5-.2zM22.5 333.8h2.5z"/>
<path d="M781 334l50-.2zM781 333.8h50z"/>
<path d="M831 334l2.5-.2zM831 333.8h2.5z"/>
<path d="M22.5 384h2.5v-.2zM22.5 383.8h2.5l-2.5 .2z"/>
<path d="M781 384h50v-.2zM781 383.8h50l-50 .2z"/>
<path d="M831 384h2.5v-.2zM831 383.8h2.5l-2.5 .2z"/>
<path d="M781 417.2h50zM781 417.3l50-.1z"/>
<path d="M781 400.7l50-.2zM781 400.5h50z"/>
<path d="M781 417.3l50-.1zM781 417.2h50z"/>
<path d="M22.5 434h2.5v-.2zM22.5 433.8h2.5l-2.5 .2z"/>
<path d="M781 433.8v.2l50-.2zM781 434l50-.2v.2z"/>
<path d="M781 433.8v.2l50-.2zM781 434l50-.2v.2z"/>
<path d="M781 433.8v.2l50-.2zM781 434l50-.2v.2z"/>
<path d="M781 433.8v.2l50-.2zM781 434l50-.2v.2z"/>
<path d="M831 434h2.5v-.2zM831 433.8h2.5l-2.5 .2z"/>
<path d="M781 450.5h50zM781 450.7l50-.2z"/>
<path d="M781 467.2h50zM781 467.3l50-.1z"/>
<path d="M781 467.2h50zM781 467.3l50-.1z"/>
<path d="M22.5 484h2.5v-.2zM22.5 483.8h2.5l-2.5 .2z"/>
<path d="M781 498.8h50zM781 499l50-.2z"/>
<path d="M781 493.8h50zM781 494l50-.2z"/>
<path d="M781 488.8h50zM781 489l50-.2z"/>
<path d="M781 483.8v.2l50-.2zM781 484l50-.2v.2z"/>
<path d="M831 484h2.5v-.2zM831 483.8h2.5l-2.5 .2z"/>
<path d="M831 484h2.5v-.2zM831 483.8h2.5l-2.5 .2z"/>
<path d="M781 518.9h50zM781 519l50-.1z"/>
<path d="M781 513.9h50zM781 514l50-.1z"/>
<path d="M781 508.9h50zM781 509l50-.1z"/>
<path d="M781 503.9h50zM781 504l50-.1z"/>
<path d="M22.5 534h2.5v-.2zM22.5 533.8h2.5l-2.5 .2z"/>
<path d="M781 533.8v.2l50-.2zM781 534l50-.2v.2z"/>
<path d="M781 533.8v.2l50-.2zM781 534l50-.2v.2z"/>
<path d="M781 528.8h50zM781 529l50-.2z"/>
<path d="M781 523.9h50zM781 524l50-.1z"/>
<path d="M831 534h2.5v-.2zM831 533.8h2.5l-2.5 .2z"/>
<path d="M831 534h2.5v-.2zM831 533.8h2.5l-2.5 .2z"/>
<path d="M831 534h2.5v-.2zM831 533.8h2.5l-2.5 .2z"/>
<path d="M831 534h2.5v-.2zM831 533.8h2.5l-2.5 .2z"/>
<path d="M25.2 583.7l-.5 .5 806-.5zM24.7 584.2l806-.5 .5 .5z"/>
<path d="M80.9 583.9l.2 2.5zM80.9 583.9l.2 2.5z"/>
<path d="M130.9 583.9l.2 2.5zM130.9 583.9l.2 2.5z"/>
<path d="M180.9 583.9l.2 2.5zM180.9 583.9l.2 2.5z"/>
<path d="M230.9 583.9l.2 2.5zM230.9 583.9l.2 2.5z"/>
<path d="M280.9 583.9l.2 2.5zM280.9 583.9l.2 2.5z"/>
<path d="M330.9 583.9l.1 2.5zM330.9 583.9l.1 2.5z"/>
<path d="M380.9 583.9l.1 2.5zM380.9 583.9l.1 2.5z"/>
<path d="M430.9 583.9l.1 2.5zM430.9 583.9l.1 2.5z"/>
<path d="M480.9 583.9l.1 2.5zM480.9 583.9l.1 2.5z"/>
<path d="M530.9 583.9l.2 2.5v-2.5zM530.9 583.9l.2 2.5h-.2z"/>
<path d="M580.9 583.9l.2 2.5v-2.5zM580.9 583.9l.2 2.5h-.2z"/>
<path d="M630.9 583.9l.2 2.5v-2.5zM630.9 583.9l.2 2.5h-.2z"/>
<path d="M680.8 583.9l.3 2.5v-2.5zM680.8 583.9l.3 2.5h-.3z"/>
<path d="M716.4 583.8v.2l60-.2zM716.4 584l60-.2v.2z"/>
<path d="M730.9 583.9l.2 2.5zM730.9 583.9l.2 2.5z"/>
<path d="M780.9 583.9l.1 2.5zM780.9 583.9l.1 2.5z"/>
<path d="M780.9 583.9l.1 2.5zM780.9 583.9l.1 2.5z"/>
<path d="M790.9 583.9l.1 2.5zM790.9 583.9l.1 2.5z"/>
<path d="M805.9 583.9l.1 2.5zM805.9 583.9l.1 2.5z"/>
<path d="M830.7 10.2v573.5l.5 .5zM830.7 10.2l.5-.5v574.5z"/>
<path d="M830.7 583.9l.5 2.5v-2.5zM830.7 583.9l.5 2.5h-.5z"/>
</g>
<g fill="#fff" stroke="#fff" stroke-width=".38">
<path d="M805.9 333.9l30.8 4.3h-30.8z"/>
<path d="M805.9 333.9h25.1l5.7 4.3z"/>
<path d="M831 319.4h5.7l-5.7 14.5z"/>
<path d="M836.7 319.4v18.8l-5.7-4.3z"/>
</g>
<path d="M805.9 333.9h25.1v-14.5h5.7v18.8h-30.8z" fill="none" stroke="#fff" stroke-width=".38"/>
<text font-size="13.4" x="790.1" y="563.7">A702</text>
<g font-size="5">
<text x="799.7" y="355.6">Letto</text>
<text x="795.1" y="361.6">HEMNES</text>
<text x="788.8" y="367.6">no. 599.293.37</text>
</g>
<g font-size="3.5">
<text x="497.8" y="30.5">260</text>
<text x="632.3" y="30.5">6</text>
<text x="656.4" y="30.5">44</text>
<text x="682.3" y="30.5">6</text>
<text x="623.7" y="56.2" transform="rotate(-90 623.7 56.2)">12</text>
<text x="434.5" y="71.1">32</text>
<text x="455.5" y="71.1">6</text>
<text x="479.2" y="69.9" transform="rotate(-90 479.2 69.9)">15</text>
<text x="674.2" y="69.5" transform="rotate(-90 674.2 69.5)">38</text>
<text x="623.7" y="75.5" transform="rotate(-90 623.7 75.5)">26</text>
<text x="479.2" y="79.5" transform="rotate(-90 479.2 79.5)">6</text>
<text x="449.2" y="88.7">38</text>
<text x="449.7" y="93.6">40</text>
<text x="479.2" y="91.1" transform="rotate(-90 479.2 91.1)">15</text>
<text x="456.3" y="101.2" transform="rotate(-90 456.3 101.2)">8</text>
<text x="445.9" y="110.2">32</text>
<text x="456" y="110.2">8</text>
<text x="184.2" y="123">38</text>
<text x="177.5" y="132.5">20</text>
<text x="196.8" y="132.5">18</text>
<text x="228.9" y="143.2" transform="rotate(-90 228.9 143.2)">6</text>
<text x="696.9" y="148.9">A702</text>
<text x="700" y="144.8">1</text>
<text x="185.5" y="155.8">20</text>
<text x="205.4" y="155.8">20</text>
<text x="240.3" y="154.8" transform="rotate(-90 240.3 154.8)">15</text>
<text x="244.9" y="165.2" transform="rotate(-90 244.9 165.2)">8</text>
<text x="200.8" y="175.6">40</text>
<text x="362.9" y="197.1">1</text>
<text x="589.5" y="197.2">A702</text>
<text x="592.5" y="193">2</text>
<text x="359.8" y="201.3">A702</text>
<text x="233.4" y="215.6" transform="rotate(-90 233.4 215.6)">90</text>
<text x="233.4" y="263.1" transform="rotate(-90 233.4 263.1)">6</text>
<text x="233.4" y="274.8" transform="rotate(-90 233.4 274.8)">15</text>
<text x="233.4" y="285.2" transform="rotate(-90 233.4 285.2)">8</text>
<text x="364.2" y="287.5">2</text>
<text x="361.1" y="291.6">A702</text>
<text x="244.9" y="313" transform="rotate(-90 244.9 313)">46</text>
<text x="228.9" y="338.1" transform="rotate(-90 228.9 338.1)">6</text>
<text x="240.3" y="349.9" transform="rotate(-90 240.3 349.9)">15</text>
<text x="244.9" y="360.2" transform="rotate(-90 244.9 360.2)">8</text>
<text x="402.5" y="383.2">6</text>
<text x="436.8" y="383.2">64</text>
<text x="472.2" y="383.3">4</text>
<text x="534.1" y="383.3">124</text>
<text x="601.1" y="383.2">6</text>
<text x="619.3" y="383.2">32</text>
<text x="240.3" y="388" transform="rotate(-90 240.3 388)">46</text>
<text x="412.9" y="397.8" transform="rotate(-90 412.9 397.8)">16</text>
<text x="482.4" y="397.8" transform="rotate(-90 482.4 397.8)">14</text>
<text x="228.9" y="413.2" transform="rotate(-90 228.9 413.2)">6</text>
<text x="614.7" y="408.8" transform="rotate(-90 614.7 408.8)">38</text>
<text x="412.9" y="417" transform="rotate(-90 412.9 417)">22</text>
<text x="240.3" y="424.8" transform="rotate(-90 240.3 424.8)">15</text>
<text x="462.8" y="425.9" transform="rotate(-90 462.8 425.9)">74</text>
<text x="244.9" y="435.2" transform="rotate(-90 244.9 435.2)">8</text>
<text x="482.4" y="435.8" transform="rotate(-90 482.4 435.8)">60</text>
<text x="233.4" y="464.4" transform="rotate(-90 233.4 464.4)">48</text>
<text x="288.3" y="465.8">2</text>
<text x="285.3" y="469.9">A702</text>
<text x="471" y="476.6">14</text>
<text x="521.7" y="476.6">88</text>
<text x="636.3" y="515.3">2</text>
<text x="633.2" y="519.5">A702</text>
</g>
<g font-size="2.5">
<text x="50.6" y="8.7">1</text>
<text x="105.3" y="8.7">2</text>
<text x="155.3" y="8.7">3</text>
<text x="205.3" y="8.7">4</text>
<text x="255.3" y="8.7">5</text>
<text x="305.3" y="8.7">6</text>
<text x="355.3" y="8.7">7</text>
<text x="405.3" y="8.7">8</text>
<text x="455.3" y="8.7">9</text>
<text x="504.6" y="8.7">10</text>
<text x="554.7" y="8.7">11</text>
<text x="604.6" y="8.7">12</text>
<text x="654.6" y="8.7">13</text>
<text x="704.6" y="8.7">14</text>
<text x="754.5" y="8.7">15</text>
<text x="803.4" y="8.7">16</text>
<text x="22.2" y="44.9">A</text>
<text x="832.1" y="47.1">A</text>
<text x="22.2" y="109.8">B</text>
<text x="832.1" y="109.8">B</text>
<text x="22.1" y="159.8">C</text>
<text x="832" y="159.8">C</text>
<text x="22.1" y="209.8">D</text>
<text x="832" y="209.8">D</text>
<text x="22.2" y="259.8">E</text>
<text x="832.1" y="259.8">E</text>
<text x="22.3" y="309.8">F</text>
<text x="832.2" y="309.8">F</text>
<text x="781.8" y="326.9">POLITECNICO DI MILANO</text>
<text x="781.9" y="329.9">SCUOLA DEL DESIGN</text>
<text x="781.9" y="332.9">C.L. DESIGN DEGLI INTERNI</text>
<text x="781.9" y="336.7">PROGETTO:</text>
<text x="22.1" y="359.8">G</text>
<text x="832" y="359.8">G</text>
<text x="781.9" y="386.7">CORSO:</text>
<text x="792.3" y="390.1">STRUMENTI E METODI</text>
<text x="796.1" y="393.1">DEL PROGETTO</text>
<text x="781.9" y="403.4">DOCENTE:</text>
<text x="22.1" y="409.8">H</text>
<text x="794.6" y="409.8">MARCO FERRARA</text>
<text x="832" y="409.8">H</text>
<text x="781.9" y="420.1">STUDENTI:</text>
<text x="794" y="426.4">ARIANNA PERRONE</text>
<text x="781.9" y="436.7">OGGETTO:</text>
<text x="790.1" y="442.9">DETTAGLI DEI MONTAGGI</text>
<text x="781.9" y="453.4">NOTE:</text>
<text x="22.4" y="459.8">J</text>
<text x="805.4" y="459.8">-</text>
<text x="832.3" y="459.8">J</text>
<text x="781.9" y="470">NOME FILE:</text>
<text x="790.2" y="476.2">HEMNES_599-293-37.dwg</text>
<text x="781.8" y="487.3">VERS</text>
<text x="821.9" y="487.3">DATA</text>
<text x="22.2" y="509.8">K</text>
<text x="832.1" y="509.8">K</text>
<text x="781.9" y="532.3">A</text>
<text x="812.5" y="532.3">YYYY.MM.DD</text>
<text x="781.9" y="536.8">TAVOLA NO.:</text>
<text x="815.3" y="536.9">000 DI</text>
<text x="825.3" y="536.9">999</text>
<text x="22.4" y="559.8">L</text>
<text x="832.2" y="559.8">L</text>
<text x="781.9" y="579.4">DATA:</text>
<text x="791.9" y="579.3">2017/05/22</text>
<text x="806.9" y="579.3">SCALA:</text>
<text x="821.5" y="579.3">1:10</text>
<text x="19.5" y="584.2" transform="rotate(-90 19.5 584.2)">DIRECTORY: /USERS/ARIANNAPERRONE/DESKTOP/STRUMENTI E METODI/CONSEGNA 2:3 - ARREDO, AMBIENTE/HEMNES2.DWG| PLOTTED ON: 6/8/2017 10:41:39 AM | BY USER: ARIANNA PERRONE</text>
<text x="48.8" y="587.3">1</text>
<text x="105.3" y="587.3">2</text>
<text x="155.3" y="587.3">3</text>
<text x="205.3" y="587.3">4</text>
<text x="255.3" y="587.3">5</text>
<text x="305.3" y="587.3">6</text>
<text x="355.3" y="587.3">7</text>
<text x="405.3" y="587.3">8</text>
<text x="455.3" y="587.3">9</text>
<text x="504.6" y="587.3">10</text>
<text x="554.7" y="587.3">11</text>
<text x="604.6" y="587.3">12</text>
<text x="654.6" y="587.3">13</text>
<text x="704.6" y="587.3">14</text>
<text x="754.5" y="587.3">15</text>
<text x="781.5" y="586.4">0</text>
<text x="781.9" y="582.3">REV:</text>
<text x="791.5" y="586.4">0.5m</text>
<text x="791.9" y="582.3">A</text>
<text x="806.4" y="586.4">1.25m</text>
<text x="806.9" y="582.3">FORMATO:</text>
<text x="823.4" y="582.3">A1</text>
<text x="824.9" y="586.4">2.5m</text>
</g>
</svg>
